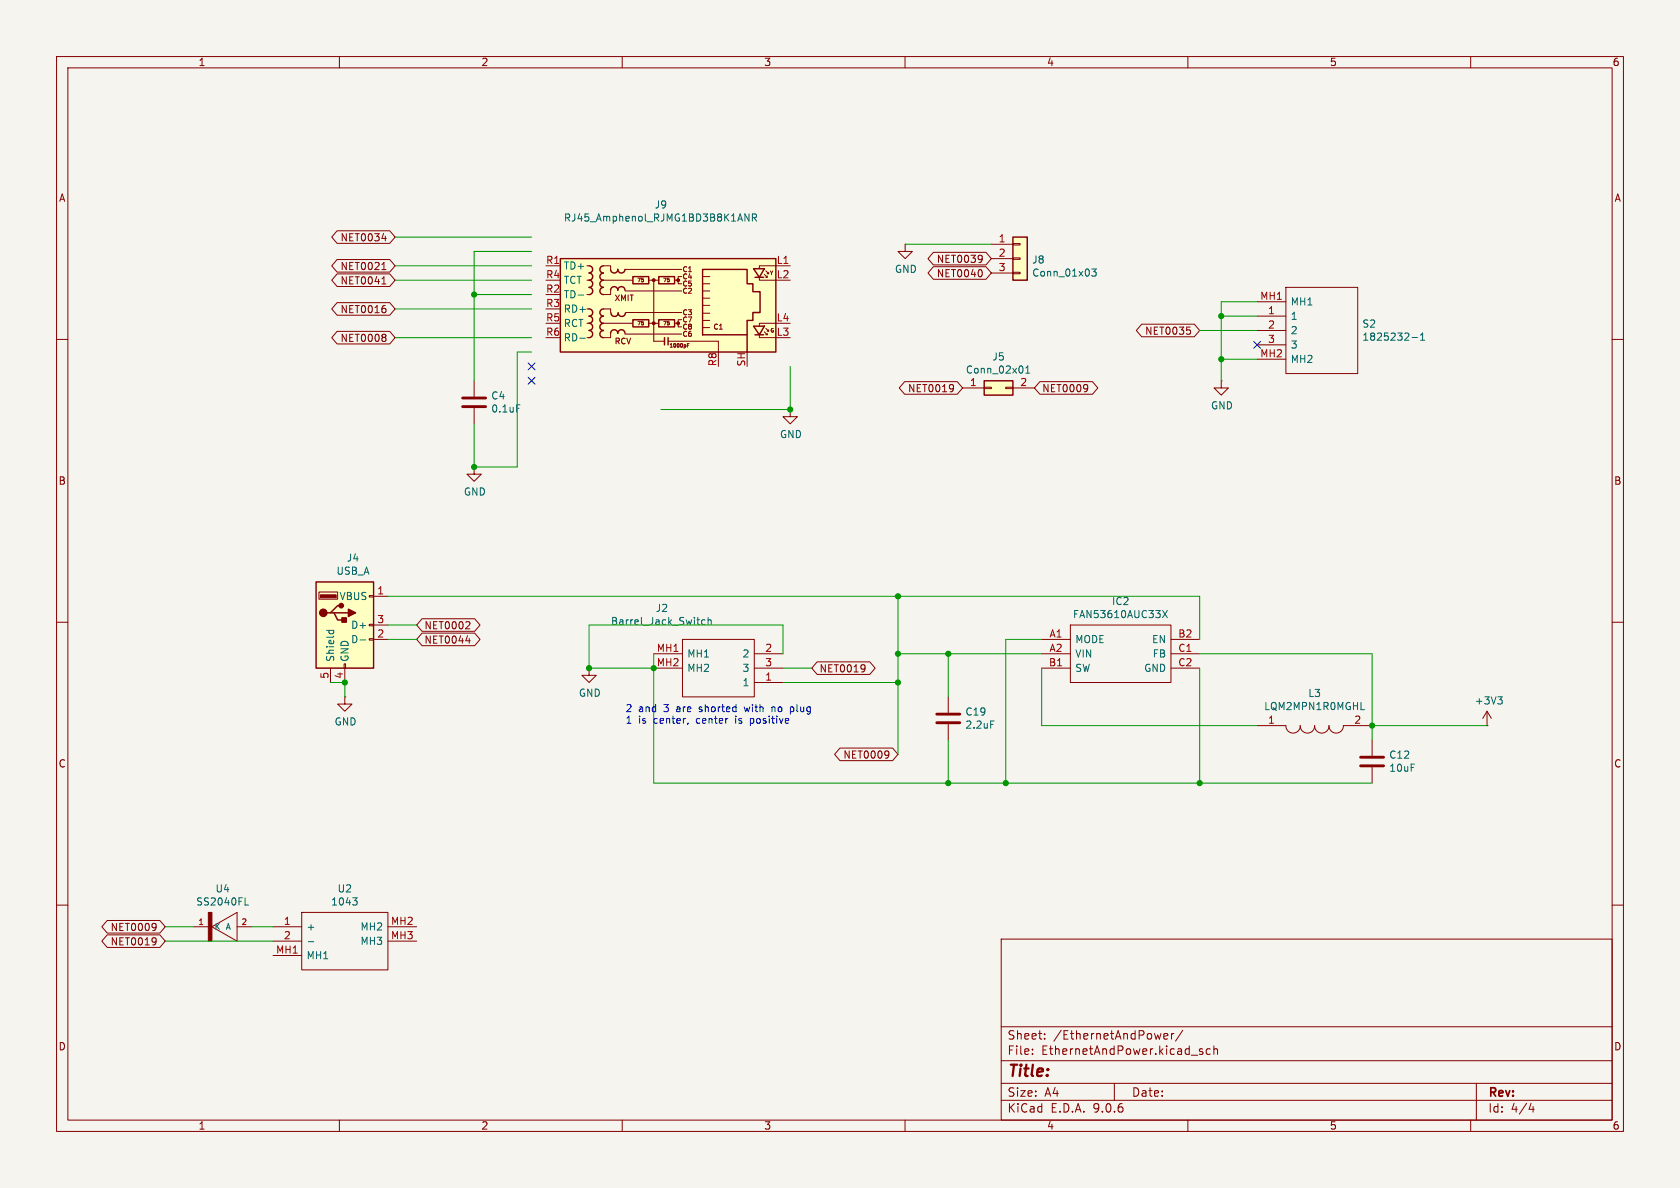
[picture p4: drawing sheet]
<svg xmlns="http://www.w3.org/2000/svg" width="297mm" height="210mm" viewBox="0 0 297 210" stroke-linecap="round" stroke-linejoin="round" font-family="sans-serif">
<path d="M0 0h297v210h-297z" fill="#f5f4ef" stroke="#f5f4ef" stroke-width=".18"/>
<g fill="none" stroke="#840000" stroke-width=".18">
<path d="M10 10h277v190h-277zM12 12h273v186h-273zM60 10v2M110 10v2M160 10v2M210 10v2M260 10v2M160 43.2v1.3h1.3l-1.3 1.2-1.3-1.2h1.3M160 43.2h.1M10 60h2M83.8 67.3v2.8M83.8 72.1v2.8"/>
<path d="M139.7 72.4v1.3h1.3l-1.3 1.2-1.3-1.2h1.3M139.7 72.4h.1M285 60h2M83.8 82.6v1.2h1.3l-1.3 1.3-1.3-1.3h1.3M83.8 82.6h.1M10 110h2M285 110h2M61 123.2v1.3h1.2l-1.2 1.2-1.3-1.2h1.3M61 123.2h.1M222.2 128.3h5.1a1.27 1.27 0 0 0 1.3 1.3 1.27 1.27 0 0 0 1.3-1.3 1.27 1.27 0 0 0 1.2 1.3 1.27 1.27 0 0 0 1.3-1.3 1.27 1.27 0 0 0 1.3 1.3 1.27 1.27 0 0 0 1.2-1.3 1.27 1.27 0 0 0 1.3 1.3 1.27 1.27 0 0 0 1.3-1.3h5.1M242.6 130.8v2.8M242.6 135.6v2.8"/>
<path d="M10 160h2M48.3 163.8h5M48.3 166.4h5M48.3 168.9h5M53.3 161.3h15.3v10.2h-15.3zM68.6 163.8h5.1M68.6 166.4h5.1M177 166h108v32h-108zM285 160h2M60 198v2M110 198v2M160 198v2"/>
<path d="M177 194.5h108M177 191.5h108M177 187.5h108M177 181.5h108M182.5 186.3v.1M182.5 185.5v.1M184.7 183.6v.1M184.7 182.8v.1M197 191.5v3M205.7 183.2l.8-.1-.1-.3-.4-.1-.3 .2 .1 .7h.6M207.1 182.7v1M207.5 182.7l-.3 .1-.1 .2"/>
<path d="M209.1 182.1l-1.3 2M210 198v2M212 185.7l.7 .4-.2 .3-.5-.1M212.6 185.5l-.4-.1-.2 .2M214 185.5l-.5-.1-.3 .3v.4l.2 .2h.6M214.6 185.5l.2-.1 .4 .1v.9M214.6 184.9v1.5M260 198v2M261 191.5v6.5M270.7 195l-.4 1.1h.9M271 195.6v1"/>
</g>
<path d="M81.8 70.4h4.1M81.8 71.9h4.1M240.5 133.9h4.1M240.5 135.4h4.1" fill="none" stroke="#840000" stroke-width=".51"/>
<path d="M91.3 71.6h.6M240.6 125.4h.6M62.4 158.7h.7l-.4 .5M62.9 159.2l.2 .2v.3l-.2 .3M54.5 166.5h1" fill="none" stroke="#006464" stroke-width=".18"/>
<path d="M55.9 102.9h10.1v15.2h-10.1z" fill="#ffffc2"/>
<path d="M55.9 102.9h10.1v15.2h-10.1zM58.4 108.3h.7l.6 1.3h1.3M59.1 108.3h2.5M60.3 107.1h-.6l-1.3 1.2h-.6" fill="none" stroke="#840000" stroke-width=".25"/>
<g fill="#840000" stroke="#840000" stroke-width=".25">
<path d="M60.5 109.2h.7v.8h-.7z"/>
<path d="M61.6 107.7l1.3 .6-1.3 .7z"/>
<circle cx="57.1" cy="108.3" r=".63"/>
<circle cx="60.3" cy="107.1" r=".38"/>
</g>
<path d="M56.6 105.2h2.8v.5h-2.8z" fill="#840000" stroke="#840000" stroke-width=".18"/>
<path d="M56.4 104.6h3.3v1.3h-3.3zM58.4 118.1v2.6M60.8 117.3h.3v.8h-.3zM61 118.1v2.6M65.3 105.3h.7v.2h-.7zM65.3 110.4h.7v.2h-.7zM65.3 112.9h.7v.3h-.7zM66 105.4h2.6M66 110.5h2.6M66 113h2.6" fill="none" stroke="#840000" stroke-width=".18"/>
<path d="M57.7 111.4h1.3M58.2 111.4v.4M58.9 111.4l.1 .4M63.7 113.1h.9" fill="none" stroke="#006464" stroke-width=".18"/>
<path d="M179.1 41.9h2.5v7.6h-2.5z" fill="#ffffc2"/>
<path d="M179.1 41.9h2.5v7.6h-2.5z" fill="none" stroke="#840000" stroke-width=".25"/>
<path d="M175.3 43.2h3.8M175.3 45.7h3.8M175.3 48.3h3.8M179.1 43.1h1.2v.2h-1.2zM179.1 45.6h1.2v.2h-1.2zM179.1 48.1h1.2v.3h-1.2zM215.9 67.3v1.3h1.3l-1.3 1.3-1.3-1.3h1.3M215.9 67.3h.1" fill="none" stroke="#840000" stroke-width=".18"/>
<path d="M193 47.5h.8l-.4 .5 .3 .1v.6l-.1 .1-.6-.1" fill="none" stroke="#006464" stroke-width=".18"/>
<path d="M99.1 45.7h38.1v16.5h-38.1z" fill="#ffffc2"/>
<g fill="#840000" stroke="#840000" stroke-width=".18">
<path d="M36.8 161.3h.7v5.1h-.7z"/>
<circle cx="115.6" cy="49.5" r=".25"/>
<circle cx="115.6" cy="57.1" r=".25"/>
<circle cx="119.9" cy="49.5" r=".25"/>
<circle cx="119.9" cy="57.1" r=".25"/>
</g>
<g fill="none" stroke="#840000" stroke-width=".18">
<path d="M96.5 47h2.6M103.8 49.5h.3M103.8 57.2h.3M103.8 47h.3M103.8 52.1h.3M103.8 54.6h.3M103.8 59.7h.3M106.7 47h1.2v.6M106.7 54.6h1.2v.6M106.7 49.5h5.2M106.7 57.2h5.1M107.9 51.4v.7h-1.2"/>
<path d="M107.9 59.1v.6h-1.2M110.5 47.6h10M110.5 51.4h10M110.5 59.1h10M110.6 55.2h9.9M114.7 49.5h1.8M114.7 57.2h1.8M115.6 49.5v10.8h1.9M119.4 49.5h.5M119.4 57.2h.5M120.5 48.9h-.6v1.3h.6M120.5 56.5h-.6v1.3h.6"/>
<path d="M124.2 51.4h1.3M124.2 52.7h1.3M124.2 54h1.3M124.2 55.4h1.3M124.2 56.6h1.3M124.2 48.9h1.3M124.2 50.2h1.3M124.2 57.9h1.3M134.2 49v.5h3M134.2 59.2v.5h3M135.1 48.5l.5 .5h-.2M135.1 58.7l.5 .5h-.2"/>
<path d="M135.4 47.9l.5 .5h-.3M135.4 58l.5 .5h-.3M135.6 48.8v.2M135.6 58.9v.3M137.2 57.2h-3v.5M139.7 47h-5.5v.5M118.1 60.3h8.9v1.9M121.5 61h.2M121.8 60.7h-.3v.7M34.3 163.8h2.5M37.5 163.8l4.4-2.5v5.1zM41.9 163.8h2.5"/>
</g>
<g fill="none" stroke="#840000" stroke-width=".25">
<path d="M99.1 45.7h38.1v16.5h-38.1zM104.1 54.6a.64 .64 0 0 1 .7 .6 .64 .64 0 0 1-.7 .7M104.1 47a.63 .63 0 0 1 .7 .6 .63 .63 0 0 1-.7 .7 .64 .64 0 0 1 .7 .6 .64 .64 0 0 1-.7 .6 .64 .64 0 0 1 .7 .7 .64 .64 0 0 1-.7 .6M104.1 55.9a.63 .63 0 0 1 .7 .6 .63 .63 0 0 1-.7 .6 .64 .64 0 0 1 .7 .7 .64 .64 0 0 1-.7 .6 .64 .64 0 0 1 .7 .6 .64 .64 0 0 1-.7 .7M104.1 50.8a.64 .64 0 0 1 .7 .6 .64 .64 0 0 1-.7 .7M106.7 47a.63 .63 0 0 0-.6 .6 .63 .63 0 0 0 .6 .7 .64 .64 0 0 0-.7 .6 .64 .64 0 0 0 .7 .6 .64 .64 0 0 0-.7 .7 .64 .64 0 0 0 .7 .6M106.7 54.6a.63 .63 0 0 0-.6 .6 .63 .63 0 0 0 .6 .7M106.7 55.9a.63 .63 0 0 0-.6 .6 .63 .63 0 0 0 .6 .7 .64 .64 0 0 0-.7 .6 .64 .64 0 0 0 .7 .6 .64 .64 0 0 0-.6 .7 .64 .64 0 0 0 .6 .6M106.7 50.8a.63 .63 0 0 0-.6 .6 .63 .63 0 0 0 .6 .7M110.5 47.6a.64 .64 0 0 1-.6 .7 .64 .64 0 0 1-.7-.7 .64 .64 0 0 1-.6 .7 .64 .64 0 0 1-.7-.7M110.5 51.3a.64 .64 0 0 0-.6-.6 .64 .64 0 0 0-.7 .6 .64 .64 0 0 0-.6-.6 .64 .64 0 0 0-.7 .6M110.5 58.9a.64 .64 0 0 0-.6-.6 .64 .64 0 0 0-.7 .6 .64 .64 0 0 0-.6-.6 .64 .64 0 0 0-.7 .6"/>
<path d="M110.6 55.3a.64 .64 0 0 1-.7 .6 .64 .64 0 0 1-.6-.6 .64 .64 0 0 1-.7 .6 .64 .64 0 0 1-.6-.6M111.9 48.9h2.8v1.3h-2.8zM111.9 56.5h2.8v1.3h-2.8zM116.5 48.9h2.8v1.3h-2.8zM116.5 56.5h2.8v1.3h-2.8zM117.5 59.7v1.3M118.1 59.7v1.3M124.2 47.6h7.9v2.6h1v1.4h1.3v3.6h-1.3v1.4h-1v2.6h-7.9zM132.1 59.2v3M133.2 47.5h1.9l-.9 1.5zM133.2 57.7h1.9l-.9 1.5zM133.5 49h1.5"/>
<path d="M133.5 59.2h1.5"/>
</g>
<path d="M131.7 37.8l.7 1.3v-1.3M133 38.5l.6-.1 .1-.2v-.3l-.7-.1v1.3M133.3 38.5l.4 .6M102.2 52.2h1M102.5 59.8h1M43.3 160h.6" fill="none" stroke="#006464" stroke-width=".18"/>
<path d="M174 67.3h5.1v2.6h-5.1z" fill="#ffffc2"/>
<path d="M174 67.3h5.1v2.6h-5.1z" fill="none" stroke="#840000" stroke-width=".25"/>
<g fill="none" stroke="#840000" stroke-width=".18">
<path d="M59.6 45.9h9.3l.9 1.1-.9 1.1h-9.3l-1-1.1zM59.6 40.8h9.3l.9 1.1-.9 1.1h-9.3l-1-1.1zM59.6 48.4h9.3l.9 1.1-.9 1.1h-9.3l-1-1.1zM59.6 53.5h9.3l.9 1.1-.9 1.1h-9.3l-1-1.1zM59.6 58.6h9.3l.9 1.1-.9 1.1h-9.3l-1-1.1zM67.5 47.7h.7M67.5 42.2h.8M67.5 50.2h.7M67.8 46.6l.1-.2v1.3M67.8 49.1l.1-.2v1.3M67.9 54h.2M68 54.5l.2 .2v.3l-.2 .3"/>
<path d="M68 59.1l.2 .2-.2 .3 .2 .3v.2l-.2 .3M165 44.6h9.3l1 1.1-1 1.1h-9.3l-.9-1.1zM165 47.1h9.3l1 1.2-1 1.1h-9.3l-.9-1.1zM173.4 45.1l.2 .1a1.07 1.07 0 0 1-.1 1.1M173.5 47.7l.1 .4-.1 .8M173.6 45.7l-.2 .2M201.8 57.3h9.3l1 1.1-1 1.1h-9.3l-.9-1.1zM209.8 57.8h.6M210.2 58.3l.3 .2v.3l-.3 .3M222.2 53.3h5.1M222.2 55.9h5.1M222.2 58.4h5.1"/>
<path d="M227.3 50.8h12.7v15.2h-12.7zM159.9 67.5h9.3l1 1.1-1 1.1h-9.3l-.9-1.1zM168.3 68l.2 .1a1.07 1.07 0 0 1-.1 1M168.6 68.5l-.3 .3M170.2 68.6h3.8M174 68.5h1.3v.2h-1.3zM177.8 68.5h1.3v.2h-1.3zM179.1 68.6h3.8M183.8 67.5h9.3l1 1.1-1 1.1h-9.3l-.9-1.1zM192.1 68l.1 .1a1.07 1.07 0 0 1-.1 1M192.3 68.5l-.2 .3M222.2 61h5.1"/>
<path d="M222.2 63.5h5.1M74.6 111.9h9.3l1 1.1-1 1.1h-9.3l-.9-1.1zM74.6 109.4h9.3l1 1.1-1 1.1h-9.3l-.9-1.1zM82.3 113.3h.8M82.8 109.9l.3 .2-.1 .3-.7 .8h.8M104.1 118.1v1.3h1.3l-1.3 1.3-1.2-1.3h1.2M104.1 118.1h.1M115.6 115.6h5M115.6 118.1h5M120.6 113h12.7v10.2h-12.7zM133.3 115.6h5.1M133.3 118.1h5.1"/>
<path d="M144.5 117h9.3l.9 1.1-.9 1.1h-9.3l-1-1.1zM152.7 117.5l.2 .1a1.07 1.07 0 0 1-.2 1.1M152.9 118.1l-.2 .2M184.1 115.6h5.1M184.1 118.1h5.1M184.1 113h5.1M189.2 110.5h17.8v10.2h-17.8zM207 115.6h5.1M207 118.1h5.1M207 113h5.1M133.3 120.7h5.1M148.5 132.2h9.3l.9 1.2-.9 1.1h-9.3l-1-1.1z"/>
<path d="M156.9 132.8l.2 .1a1.07 1.07 0 0 1-.1 1M157.1 133.3l-.2 .2M167.6 123.2v2.8M167.6 128v2.8M262.9 128.3h.1M262.9 125.7l-.8 1.3M262.9 125.7l.8 1.3M262.9 125.7v2.6M19 165.3h9.3l.9 1.1-.9 1.1h-9.3l-1-1.1zM19 162.7h9.3l.9 1.1-.9 1.1h-9.3l-1-1.1zM27.4 165.8l.1 .1a1.07 1.07 0 0 1-.1 1M27.4 163.2l.1 .2a1.07 1.07 0 0 1-.1 1"/>
<path d="M27.6 166.3l-.2 .3M27.6 163.8l-.2 .2"/>
</g>
<g fill="none" stroke="#006464" stroke-width=".18">
<path d="M249.6 59.7h1M251.1 59.2l.4-.3v1.2M181.3 66h.8M181.3 65.1l.4-.4v1.3M251.1 60.1h.8M124.6 109.6h-.3l-.3 .2 .2 .5h.4M125.2 109.7l.2-.1h.3v.8M125.2 109.1v1.3M205.5 107.9l.9 1.3M206.4 107.9l-.9 1.3M175.1 127.5h.7M264.8 123.2h.8l-.5 .5"/>
<path d="M265.3 123.7l.3 .2v.3l-.3 .3"/>
</g>
<path d="M165.6 126.2h4.1M165.6 127.8h4.1" fill="none" stroke="#840000" stroke-width=".51"/>
<g fill="none" stroke="#009600" stroke-width=".18">
<path d="M69.8 59.7h24.2M69.8 49.5h24.2M69.8 54.6h24.2M69.8 47h24.2M69.8 41.9h24.2M83.8 52.1h10.2M94 44.5h-10.2v22.8M160 43.2h15.3M212.1 58.4h10.1M215.9 55.9h6.3M222.2 53.3h-6.3v14M94 62.2h-2.6v20.4h-7.6v-7.7"/>
<path d="M139.7 64.8v7.6h-22.9M215.9 63.5h6.3M68.6 110.5h5.1M68.6 113h5.1M68.6 105.4h143.5v7.6M115.6 115.6v22.8h127M138.4 115.6v-5.1h-34.3v7.6h11.5M138.4 118.1h5.1M158.7 115.6h25.4M158.7 105.4v28M167.6 115.6v7.6M184.1 113h-6.3v25.4"/>
<path d="M184.1 118.1v10.2h38.1M212.1 115.6h30.5v15.2M212.1 118.1v20.3M58.4 120.7h2.6v2.5M138.4 120.7h20.3M167.6 130.8v7.6M242.6 128.3h20.3M29.2 163.8h5.1M29.2 166.4h19.1M44.4 163.8h3.9"/>
</g>
<path d="M93.4 64.2l1.2 1.2M93.4 66.7l1.2 1.2M94.6 64.2l-1.2 1.2M94.6 66.7l-1.2 1.2M221.6 60.4l1.3 1.2M222.9 60.4l-1.3 1.2" fill="none" stroke="#000084" stroke-width=".18"/>
<path d="M121.7 127.8l-.2 .2M131.6 125l.2 .8M132.7 127v1.3M132.7 127.8l.1 .1M132.8 127l-.1 .1M136.5 125v.8M136.8 125l-.3 .1M139.7 125h.4l.2 .1M140.3 125.7l-.2 .1h-.4" fill="none" stroke="#0000c2" stroke-width=".18"/>
<g fill="#009600" stroke="#009600" stroke-width=".18">
<circle cx="139.7" cy="72.4" r=".46"/>
<circle cx="115.6" cy="118.1" r=".46"/>
<circle cx="158.7" cy="120.7" r=".46"/>
<circle cx="212.1" cy="138.4" r=".46"/>
<circle cx="215.9" cy="55.9" r=".46"/>
<circle cx="215.9" cy="63.5" r=".46"/>
<circle cx="177.8" cy="138.4" r=".46"/>
<circle cx="242.6" cy="128.3" r=".46"/>
<circle cx="158.7" cy="105.4" r=".46"/>
<circle cx="158.7" cy="115.6" r=".46"/>
<circle cx="167.6" cy="138.4" r=".46"/>
<circle cx="167.6" cy="115.6" r=".46"/>
<circle cx="61" cy="120.7" r=".46"/>
<circle cx="83.8" cy="52.1" r=".46"/>
<circle cx="83.8" cy="82.6" r=".46"/>
<circle cx="104.1" cy="118.1" r=".46"/>
</g>
<text font-size="2.8" fill="#840000" x="178" y="190.9">Title:</text>
<g font-size="2.1" fill="#840000">
<text x="178" y="184">Sheet:</text>
<text x="186.2" y="184">/EthernetAndPower/</text>
<text x="178" y="186.7">File:</text>
<text x="184.1" y="186.7">EthernetAndPower.kicad_sch</text>
<text x="178" y="196.9">KiCad</text>
<text x="178" y="194.1">Size:</text>
<text x="184.7" y="194.1">A4</text>
<text x="185.7" y="196.9">E.D.A.</text>
<text x="193.3" y="196.9">9.0.6</text>
<text x="200" y="194.1">Date:</text>
<text x="263" y="194.3">Rev:</text>
<text x="263" y="196.9">Id:</text>
<text x="267.1" y="196.9">4/4</text>
</g>
<g font-size="1.8" fill="#840000">
<text x="35" y="11.9">1</text>
<text x="85" y="11.9">2</text>
<text x="135" y="11.9">3</text>
<text x="185" y="11.9">4</text>
<text x="235" y="11.9">5</text>
<text x="285" y="11.9">6</text>
<text x="10.3" y="35.9">A</text>
<text x="285.3" y="35.9">A</text>
<text x="60.1" y="47.9">NET0021</text>
<text x="60.1" y="42.9">NET0034</text>
<text x="165.5" y="46.7">NET0039</text>
<text x="60.1" y="50.5">NET0041</text>
<text x="165.5" y="49.2">NET0040</text>
<text x="60.1" y="55.6">NET0016</text>
<text x="202.3" y="59.4">NET0035</text>
<text x="60.1" y="60.6">NET0008</text>
<text x="160.4" y="69.5">NET0019</text>
<text x="184.1" y="69.5">NET0009</text>
<text x="10.3" y="85.9">B</text>
<text x="285.3" y="85.9">B</text>
<text x="74.9" y="114">NET0044</text>
<text x="74.9" y="111.4">NET0002</text>
<text x="144.8" y="119.1">NET0019</text>
<text x="10.3" y="135.9">C</text>
<text x="149" y="134.3">NET0009</text>
<text x="285.3" y="135.9">C</text>
<text x="19.5" y="167.3">NET0019</text>
<text x="19.5" y="164.8">NET0009</text>
<text x="10.3" y="185.9">D</text>
<text x="285.3" y="185.9">D</text>
<text x="35" y="199.9">1</text>
<text x="85" y="199.9">2</text>
<text x="135" y="199.9">3</text>
<text x="185" y="199.9">4</text>
<text x="235" y="199.9">5</text>
<text x="285" y="199.9">6</text>
</g>
<g font-size="1.8" fill="#006464">
<text x="99.6" y="39.4">RJ45_Amphenol_RJMG1BD3B8K1ANR</text>
<text x="115.6" y="37.1">J9</text>
<text x="99.6" y="47.9">TD+</text>
<text x="182.4" y="46.8">J8</text>
<text x="99.6" y="50.4">TCT</text>
<text x="99.6" y="52.9">TD-</text>
<text x="158.1" y="48.4">GND</text>
<text x="182.4" y="49.1">Conn_01x03</text>
<text x="99.6" y="55.5">RD+</text>
<text x="99.6" y="58">RCT</text>
<text x="228.1" y="54.2">MH1</text>
<text x="228.1" y="56.7">1</text>
<text x="228.1" y="59.3">2</text>
<text x="240.8" y="58.1">S2</text>
<text x="99.6" y="60.6">RD-</text>
<text x="175.3" y="63.9">J5</text>
<text x="228.1" y="61.8">3</text>
<text x="228.1" y="64.4">MH2</text>
<text x="240.8" y="60.4">1825232-1</text>
<text x="86.8" y="70.8">C4</text>
<text x="170.7" y="66.2">Conn_02x01</text>
<text x="86.8" y="73.1">0.1uF</text>
<text x="137.8" y="77.6">GND</text>
<text x="214" y="72.6">GND</text>
<text x="81.9" y="87.8">GND</text>
<text x="59.4" y="101.8">USB_A</text>
<text x="61.2" y="99.5">J4</text>
<text x="59.9" y="106.3">VBUS</text>
<text x="196.5" y="107.2">IC2</text>
<text x="62" y="111.4">D+</text>
<text x="62" y="113.9">D-</text>
<text x="107.9" y="110.7">Barrel_Jack_Switch</text>
<text x="115.8" y="108.4">J2</text>
<text x="189.6" y="109.5">FAN53610AUC33X</text>
<text x="190" y="113.9">MODE</text>
<text x="203.6" y="113.9">EN</text>
<text x="59.3" y="117.1" transform="rotate(-90 59.3 117.1)">Shield</text>
<text x="61.8" y="117.1" transform="rotate(-90 61.8 117.1)">GND</text>
<text x="121.4" y="116.4">MH1</text>
<text x="121.4" y="119">MH2</text>
<text x="131.2" y="116.4">2</text>
<text x="131.2" y="119">3</text>
<text x="190" y="116.4">VIN</text>
<text x="190" y="119">SW</text>
<text x="202.2" y="119">GND</text>
<text x="203.7" y="116.4">FB</text>
<text x="102.2" y="123.4">GND</text>
<text x="131.2" y="121.5">1</text>
<text x="223.4" y="125.7">LQM2MPN1R0MGHL</text>
<text x="231.2" y="123.4">L3</text>
<text x="260.6" y="124.7">+3V3</text>
<text x="59.1" y="128.4">GND</text>
<text x="170.6" y="126.7">C19</text>
<text x="170.6" y="129">2.2uF</text>
<text x="245.5" y="134.3">C12</text>
<text x="245.5" y="136.6">10uF</text>
<text x="34.6" y="160.3">SS2040FL</text>
<text x="38" y="158">U4</text>
<text x="58.4" y="160.3">1043</text>
<text x="59.6" y="158">U2</text>
<text x="54.1" y="164.7">+</text>
<text x="63.6" y="164.7">MH2</text>
<text x="63.6" y="167.2">MH3</text>
<text x="54.1" y="169.8">MH1</text>
</g>
<g font-size="1.8" fill="#a90000">
<text x="96.4" y="46.7">R1</text>
<text x="137.2" y="46.7">L1</text>
<text x="176.5" y="42.9">1</text>
<text x="176.5" y="45.5">2</text>
<text x="96.4" y="49.3">R4</text>
<text x="96.4" y="51.8">R2</text>
<text x="137.2" y="49.3">L2</text>
<text x="176.5" y="48">3</text>
<text x="222.7" y="53.1">MH1</text>
<text x="96.4" y="54.4">R3</text>
<text x="96.4" y="56.9">R5</text>
<text x="96.4" y="59.4">R6</text>
<text x="137.2" y="56.9">L4</text>
<text x="137.2" y="59.4">L3</text>
<text x="224.1" y="55.6">1</text>
<text x="224.1" y="58.2">2</text>
<text x="126.7" y="64.8" transform="rotate(-90 126.7 64.8)">R8</text>
<text x="131.8" y="64.9" transform="rotate(-90 131.8 64.9)">SH</text>
<text x="222.7" y="63.2">MH2</text>
<text x="224.1" y="60.7">3</text>
<text x="171.4" y="68.3">1</text>
<text x="180.3" y="68.3">2</text>
<text x="66.6" y="105.2">1</text>
<text x="66.6" y="110.2">3</text>
<text x="66.6" y="112.8">2</text>
<text x="185.4" y="112.8">A1</text>
<text x="208.2" y="112.8">B2</text>
<text x="116" y="115.3">MH1</text>
<text x="116" y="117.9">MH2</text>
<text x="135.2" y="115.3">2</text>
<text x="135.2" y="117.9">3</text>
<text x="185.3" y="117.9">B1</text>
<text x="185.4" y="115.3">A2</text>
<text x="208.2" y="115.3">C1</text>
<text x="208.2" y="117.9">C2</text>
<text x="58.2" y="120.1" transform="rotate(-90 58.2 120.1)">5</text>
<text x="60.7" y="120.1" transform="rotate(-90 60.7 120.1)">4</text>
<text x="135.2" y="120.4">1</text>
<text x="224.1" y="128">1</text>
<text x="239.3" y="128">2</text>
<text x="50.1" y="163.6">1</text>
<text x="50.1" y="166.1">2</text>
<text x="69" y="163.6">MH2</text>
<text x="69" y="166.1">MH3</text>
<text x="48.7" y="168.7">MH1</text>
</g>
<g font-size="1.8" fill="#0000c2">
<text x="110.5" y="126">2</text>
<text x="112.9" y="126">and</text>
<text x="117.5" y="126">3</text>
<text x="119.9" y="126">are</text>
<text x="124.1" y="126">shorted</text>
<text x="132.3" y="126">with</text>
<text x="137.3" y="126">no</text>
<text x="140.8" y="126">plug</text>
<text x="110.5" y="128">1</text>
<text x="112.9" y="128">is</text>
<text x="115.7" y="128">center,</text>
<text x="123.4" y="128">center</text>
<text x="130.5" y="128">is</text>
<text x="133.3" y="128">positive</text>
</g>
<g font-size="1.4" fill="#840000">
<text x="108.5" y="53.4">XMIT</text>
<text x="108.5" y="61.1">RCV</text>
</g>
<g font-size="1.4" fill="#a90000">
<text x="34.9" y="163.6">1</text>
<text x="42.6" y="163.6">2</text>
</g>
<text font-size="1.4" fill="#006464" x="37.8" y="164.6">K A</text>
<g font-size="1.2" fill="#840000">
<text x="120.5" y="48.3">C1</text>
<text x="120.5" y="49.6">C4</text>
<text x="120.5" y="50.8">C5</text>
<text x="120.5" y="52.1">C2</text>
<text x="120.5" y="55.9">C3</text>
<text x="120.5" y="57.2">C7</text>
<text x="120.5" y="58.5">C8</text>
<text x="120.5" y="59.7">C6</text>
<text x="126" y="58.5">C1</text>
</g>
<g font-size=".9" fill="#840000">
<text x="112.5" y="50.1">75</text>
<text x="117.1" y="50.1">75</text>
<text x="136" y="48.8">Y</text>
<text x="112.5" y="57.7">75</text>
<text x="117.1" y="57.7">75</text>
<text x="136" y="59">G</text>
<text x="118.2" y="61.6">1000pF</text>
</g>
</svg>
